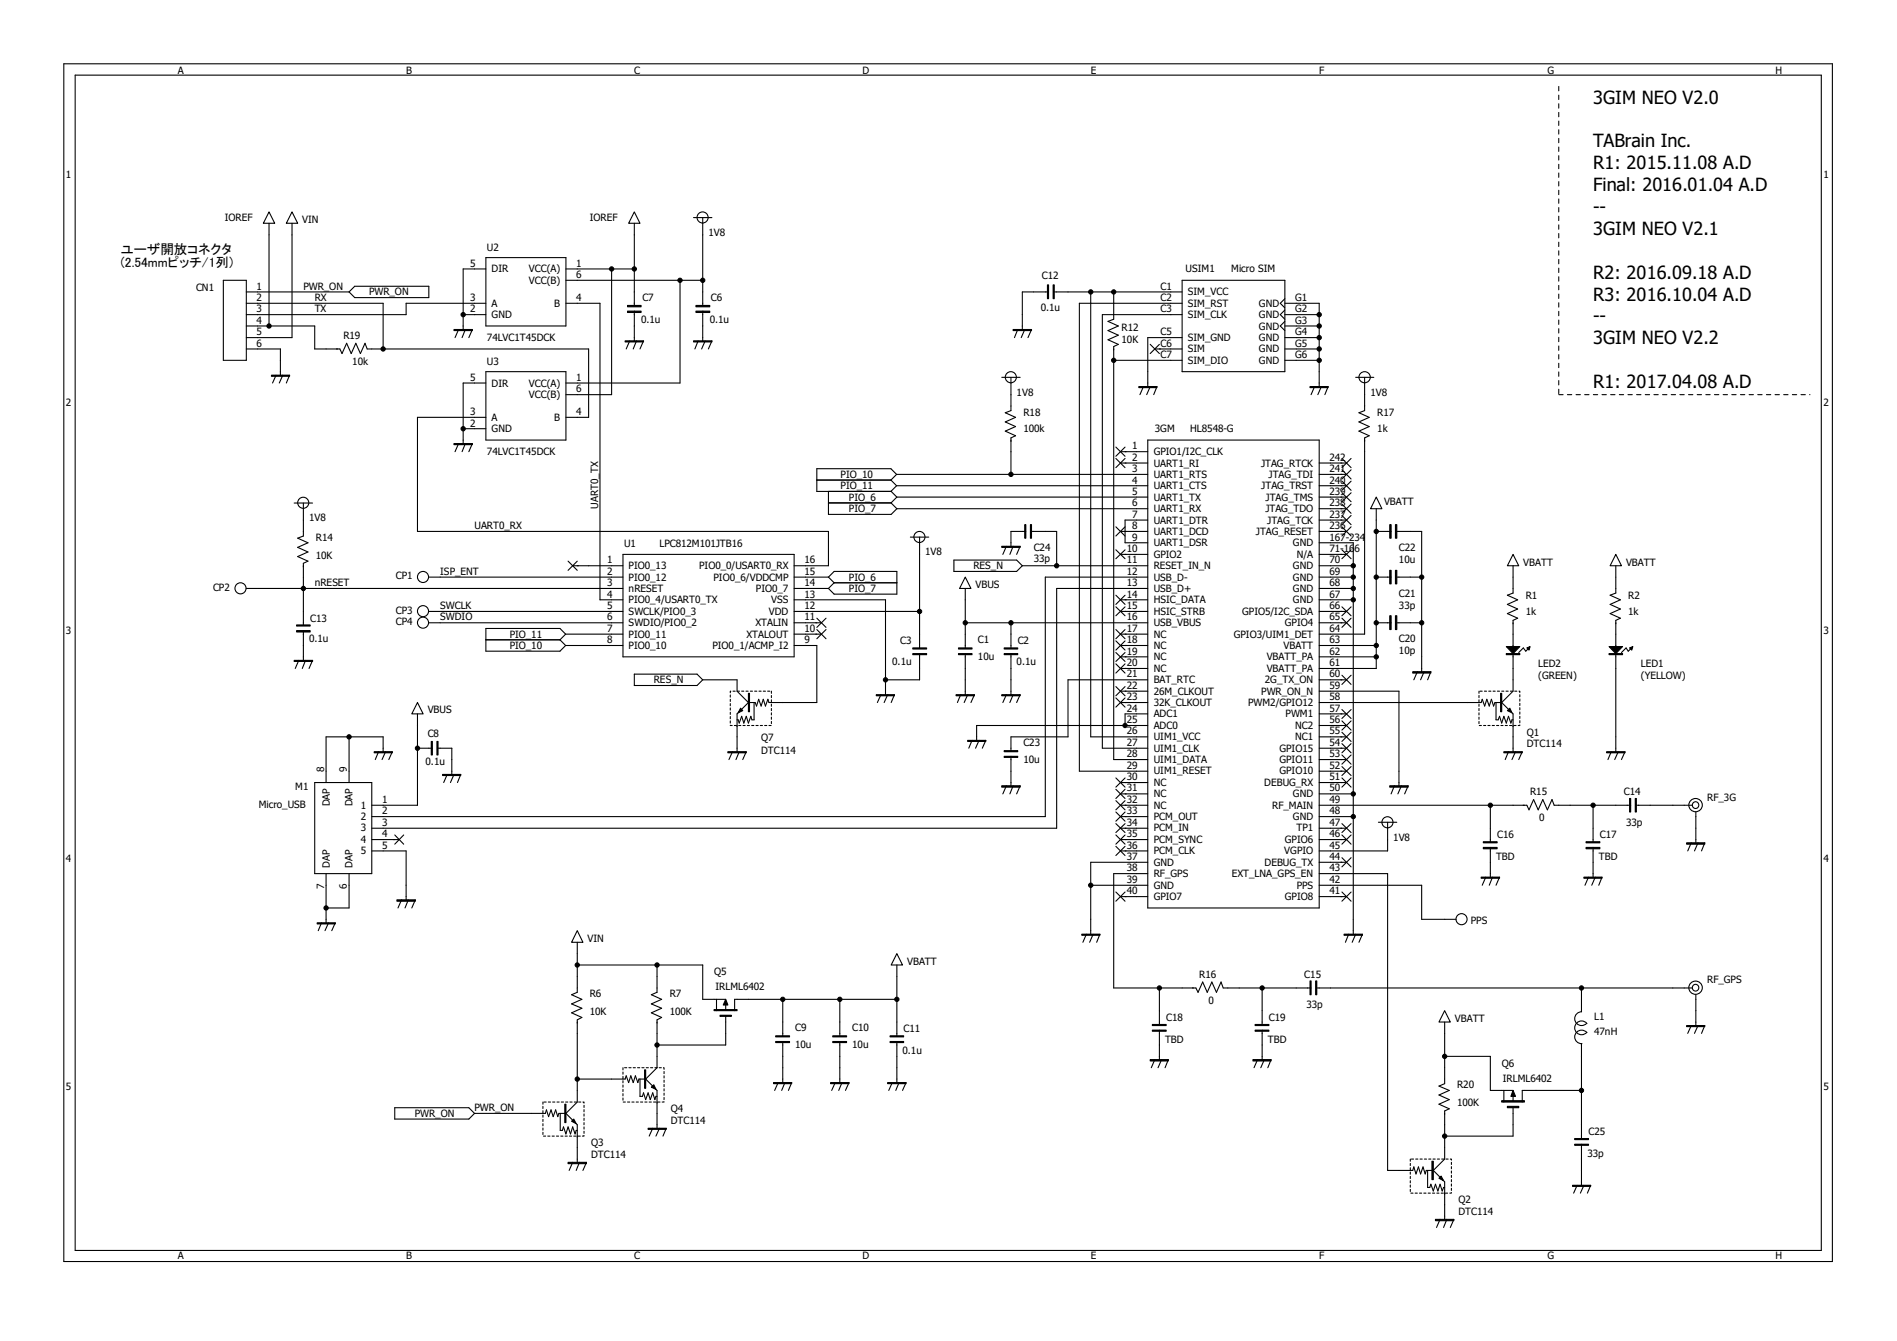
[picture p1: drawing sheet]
<svg xmlns="http://www.w3.org/2000/svg" width="297mm" height="210mm" viewBox="0 0 297 210" stroke-linecap="round" stroke-linejoin="round" font-family="sans-serif">
<g fill="none" stroke="#000" stroke-width=".17">
<path d="M10 10h276.9v187.6h-276.9zM11.8 11.8h273.4v184h-273.4zM42.1 33.2l.9 1.8h-1.8zM42.1 35v16.1M45.7 33.2l.9 1.8h-1.8zM45.7 35v17.9h-7.1M99.3 33.2l.9 1.8h-1.8zM99.3 35v12.8M108.6 34.1h2.9M110 34.1v13.7M35 43.9h3.6v12.5h-3.6zM38.6 54.7h5.3v4.1"/>
<path d="M38.6 51.1h10.7v3.6h3.9l.4 .7 .7-1.6 .7 1.6 .7-1.6 .7 1.6 .7-1.6 .4 .9h34.7v10.7h-3.6M38.6 47.5h21.4v7.2M38.6 45.7h16.1M43.2 58.8l-.5 1.2M44.3 58.8l-.6 1.2M45.3 58.8l-.5 1.2M55.5 44.8h11.6v1.8h-11.6l-.8-.9zM71.8 51.6l-.6 1.3M72.5 49.3h3.6M72.9 51.6l-.6 1.3M74 51.6l-.6 1.3M76.1 58.2h12.5v10.7h-12.5z"/>
<path d="M76.1 40.3h12.5v10.8h-12.5zM76.1 47.5h-12.5v1.8h-25M76.1 42.1h-3.6v9.5M76.1 60h-3.6v9.5M88.6 47.5h5.3v46.4h3.6M88.6 43.9h21.4M88.6 42.1h10.7M95.8 42.1v19.7h-7.2M98.6 53.4l-.6 1.3M99.3 48.7v4.7M99.7 53.4l-.6 1.3M100.8 53.4l-.6 1.3"/>
<path d="M106.5 43.9v16.1h-17.9M109.3 53.4l-.5 1.3M110 48.7v4.7M110.4 53.4l-.5 1.3M111.5 53.4l-.6 1.3M156.8 59.1h2.9M158.3 59.1v5.2l-.9 .3 1.6 .8-1.6 .7 1.6 .7-1.6 .7 1.6 .7-.7 .4v5.7M159.3 51.6l-.5 1.3M160.4 51.6l-.5 1.3M161.5 51.6l-.5 1.3M164.2 45.7h-4.1v5.9M165.1 45.7h20"/>
<path d="M170.8 45.7v69.7h8.9M174.4 45.7v4.3l-.9 .3 1.6 .8-1.6 .7 1.6 .7-1.6 .7 1.6 .7-.7 .4v64.7h5.3M174.4 56.4h10.7M180.1 53.9l1.4 1.5M180.8 54.7h4.3M181.5 53.9l-1.4 1.5M185.1 52.9h-5.4v7.6M185.1 49.3h-12.5v67.9h7.1M185.1 47.5h-16.1v73.3h10.7M185.1 43.9h16.1v14.3h-16.1zM201.2 47.5h5.3v13M201.2 54.7h5.3"/>
<path d="M201.2 46.8l-.8 .7 .8 .7M201.2 51.1h5.3M201.2 50.3l-.8 .8 .8 .7M201.2 49.3h5.3M201.2 48.6l-.8 .7 .8 .7M201.2 52.9h5.3M201.2 56.4h5.3M212.3 59.1h2.8M213.7 59.1v5.2l-.9 .3 1.6 .8-1.6 .7 1.6 .7-1.6 .7 1.6 .7-.7 .4v30.7h-7.2M46.1 78.8h2.8M47.5 78.8v5.1l-.9 .4 1.6 .7-1.6 .7 1.6 .7-1.6 .8 1.6 .7-.7 .3v9.7M71.8 69.5l-.6 1.2"/>
<path d="M72.5 67.1h3.6M72.9 69.5l-.6 1.2M74 69.5l-.6 1.2M76.1 65.4h-10.7v17.8h64.3v5.4h-5.4M127.9 75.2h11.6M129.7 78.8h9.8l.9 .9-.9 .9h-9.8zM129.7 77v1.7h9.8l.9-.8M139.5 75.2l.9-.9-.9-.9h-11.6v3.6h11.6l.9 .9M139.5 75.2l.9 .9-.9 .9M140.4 74.3h39.3M140.4 76.1h39.3M140.4 77.9h39.3"/>
<path d="M140.4 79.7h39.3M174.7 70l1.4 1.5M174.7 71.8l1.4 1.4M175.4 72.5h4.3M175.4 70.7h4.3M176.1 70l-1.4 1.5M176.1 71.8l-1.4 1.4M179 60.5l-.5 1.3M179.7 68.9h26.8v73.3h-26.8zM180.1 60.5l-.6 1.3M181.1 60.5l-.5 1.3M205.8 60.5l-.5 1.3"/>
<path d="M206.5 74.3h4.3M206.5 72.5h4.3M206.5 76.1h4.3M206.5 77.9h4.3M206.5 79.7h4.3M206.9 60.5l-.6 1.3M207.9 60.5l-.5 1.3M210.1 73.6l1.4 1.4M210.1 71.8l1.4 1.4M210.1 75.4l1.4 1.4M210.1 77.2l1.4 1.4M210.1 79l1.4 1.4"/>
<path d="M211.5 73.6l-1.4 1.4M211.5 71.8l-1.4 1.4M211.5 75.4l-1.4 1.4M211.5 77.2l-1.4 1.4M211.5 79l-1.4 1.4M215.5 77.9l.9 1.8h-1.8zM215.5 79.7v25h-9M38.6 92.2h58.9M47.5 98.8v4.6M67.1 95.8h30.4M67.1 97.5h30.4M67.1 90.4h30.4"/>
<path d="M76.1 98.4h11.6l.9 .9-.9 .9 .9 .9-.9 .9h-11.6zM88.6 99.3h8.9M88.9 87.9l1.5 1.4M89.7 88.6h7.8M90.4 87.9l-1.5 1.4M97.5 86.8h26.8v16.1h-26.8zM124.3 95.8h19.7M124.3 97.5h4.3M124.3 93.9h14.3v14.9M124.3 99.3h4.3M124.3 90.4h5.4M124.3 92.2h5.4"/>
<path d="M127.9 96.8l1.4 1.5M127.9 98.6l1.4 1.4M129.3 96.8l-1.4 1.5M129.3 98.6l-1.4 1.4M129.7 90.4l.9-.9h9.8v3.5h-9.8l-.9-.8M129.7 90.4l.9 .9M130.6 91.3l-.9 .9M130.6 91.3h9.8M142.5 84.1h2.9M144 84.1v17.4M149.4 87.7h9.8l.9 .9-.9 .9h-9.8zM151.1 90.4l.9 1.8h-1.8z"/>
<path d="M151.1 92.2v9.3M151.1 97.5h28.6M157.6 85.6l-.6 1.2M158.3 97.5v4M158.6 85.6l-.5 1.2M159.7 85.6l-.5 1.2M160.1 88.6h19.6M160.6 83.2h-2.3v2.4M161.5 83.2h3.9v5.4M174.7 86.1l1.4 1.4M174.7 93.2l1.4 1.5M174.7 95l1.4 1.4"/>
<path d="M174.7 98.6l1.4 1.4M174.7 82.5l1.4 1.4M175.4 86.8h4.3M175.4 83.2h4.3M175.4 95.8h4.3M175.4 93.9h4.3M175.4 99.3h4.3M176.1 86.1l-1.4 1.4M176.1 93.2l-1.4 1.5M176.1 95l-1.4 1.4M176.1 98.6l-1.4 1.4M176.1 82.5l-1.4 1.4"/>
<path d="M179.7 81.4h-3.6v3.6h3.6M179.7 92.2h-14.3v37.5h-107.2M179.7 90.4h-16v37.5h-105.5M206.5 85h5.4v61.3M206.5 86.8h4.3M206.5 81.4h4.3M206.5 83.2h4.3M206.5 95.8h4.3M206.5 97.5h4.3M206.5 93.9h5.4M206.5 88.6h5.4M206.5 90.4h5.4"/>
<path d="M206.5 92.2h5.4M210.1 86.1l1.4 1.4M210.1 80.7l1.4 1.5M210.1 82.5l1.4 1.4M210.1 95l1.4 1.4M210.1 96.8l1.4 1.5M211.5 86.1l-1.4 1.4M211.5 80.7l-1.4 1.5M211.5 82.5l-1.4 1.4M211.5 95l-1.4 1.4M211.5 96.8l-1.4 1.5M215.5 83.2h2.3"/>
<path d="M215.5 97.5h2.3M215.5 90.4h2.3M218.7 83.2h3.9v22M218.7 97.5h3.9M218.7 90.4h3.9M236.9 86.8l.9 1.8h-1.8zM236.9 88.6v4.3l-.9 .3 1.6 .7-1.6 .8 1.6 .7-1.6 .7 1.6 .7-.7 .4v4.1M253 86.8l.9 1.8h-1.8zM253 88.6v4.3l-.9 .3 1.6 .7-1.6 .8 1.6 .7-1.6 .7 1.6 .7-.7 .4v4.1M46.8 103.4l-.6 1.3M47.8 103.4l-.5 1.3M48.9 103.4l-.5 1.3"/>
<path d="M54.7 115.4v7.2M59.3 117.7l-.5 1.3M60 117.7v-2.3h-8.9v7.2M60.4 117.7l-.6 1.3M61.4 117.7l-.5 1.3M65.4 110l.9 1.8h-1.8zM65.4 111.8v14.3h-7.2M65.4 117.2h2.3M68.6 117.2h2.1v4.1M76.1 100.2h11.6M88.6 101.1h8.9M99.3 105.6h9.8l.9 .9-.9 .9h-9.8z"/>
<path d="M110 106.5h5.4v1.7l1.8 1.8-1.8 1.8v5.9M114.7 117.7l-.6 1.3M115.7 117.7l-.5 1.3M116.8 117.7l-.5 1.3M118.1 110v2.7h-.4l-.1-.5-.4 1-.4-1-.3 1-.4-1-.4 1-.1-.5h-.2M124.3 101.1h3.6v8.9h-7.5l-.2-.5-.4 1.1-.3-1.1-.3 1.1-.4-1.1-.4 1.1-.2-.6h-.9M137.9 108.8l-.5 1.2M139 108.8l-.6 1.2M140 108.8l-.5 1.2M144 102.4v4.1h-5.4M150.4 108.8l-.5 1.2M151.1 102.4v6.4"/>
<path d="M151.5 108.8l-.5 1.2M152.2 116l-.5 1.2M152.6 108.8l-.6 1.2M153.3 116l-.6 1.2M154.3 116l-.5 1.2M157.6 108.8l-.6 1.2M158.3 102.4v6.4M158.3 118.4v4.7M158.6 108.8l-.5 1.2M159.7 108.8l-.5 1.2M174.7 100.4l1.4 1.4M174.7 104l1.4 1.4"/>
<path d="M174.7 102.2l1.4 1.4M174.7 107.5l1.4 1.5M174.7 109.3l1.4 1.4M175.4 101.1h4.3M175.4 104.7h4.3M175.4 102.9h4.3M175.4 108.2h4.3M175.4 110h4.3M176.1 100.4l-1.4 1.4M176.1 104l-1.4 1.4M176.1 102.2l-1.4 1.4M176.1 107.5l-1.4 1.5"/>
<path d="M176.1 109.3l-1.4 1.4M179.7 106.5h-12.5v8.9h-8.9v2.2M179.7 111.8h-3.6v1.8M179.7 113.6h-26.8v2.4M206.5 106.5h4.3M206.5 111.8h4.3M206.5 113.6h4.3M206.5 115.4h4.3M206.5 117.2h4.3M206.5 119h4.3M206.5 101.1h9M206.5 102.9h9"/>
<path d="M206.5 108.2h12.5v14.9M206.5 110h25.4l.2-.5 .4 1.1 .3-1.1 .4 1.1 .3-1.1 .3 1.1 .3-.6h.8M210.1 105.7l1.4 1.5M210.1 111.1l1.4 1.4M210.1 112.9l1.4 1.4M210.1 114.7l1.4 1.4M210.1 116.5l1.4 1.4M210.1 118.2l1.4 1.5M211.5 105.7l-1.4 1.5M211.5 111.1l-1.4 1.4M211.5 112.9l-1.4 1.4M211.5 114.7l-1.4 1.4"/>
<path d="M211.5 116.5l-1.4 1.4M211.5 118.2l-1.4 1.5M221.9 105.2l-.5 1.3M223 105.2l-.6 1.3M224 105.2l-.5 1.3M234.2 110v2.7h.4l.2-.5 .3 1 .4-1 .3 1 .4-1 .4 1 .1-.5h.2M236.2 117.7l-.5 1.3M236.9 102.5v5.7l-1.8 1.8 1.8 1.8v5.9M237.3 117.7l-.6 1.3M238.3 117.7l-.5 1.3M239.4 101.5l-.5 .5-.4-.5-.7 .7M252.3 117.7l-.5 1.3"/>
<path d="M253 102.5v15.2M253.4 117.7l-.6 1.3M254.4 117.7l-.5 1.3M255.5 101.5l-.6 .5-.3-.5-.7 .7M49.3 122.6h8.9v14.2h-8.9zM51.1 136.8v7.7M54.7 136.8v5.4h-3.6M58.2 131.5h4.3M58.2 133.3h5.4v7.6M61.8 130.8l1.4 1.4M63.2 130.8l-1.4 1.4M70 121.3l-.5 1.3"/>
<path d="M71.1 121.3l-.6 1.3M72.1 121.3l-.5 1.3M157.6 123.1l-.6 1.2M158.6 123.1l-.5 1.2M159.7 123.1l-.5 1.2M170.8 138.6h8.9M174.7 121.8l1.4 1.5M174.7 123.6l1.4 1.5M174.7 125.4l1.4 1.4M174.7 127.2l1.4 1.4M174.7 130.8l1.4 1.4M174.7 129l1.4 1.4"/>
<path d="M174.7 132.5l1.4 1.5M174.7 139.7l1.4 1.4M175.4 122.6h4.3M175.4 129.7h4.3M175.4 131.5h4.3M175.4 124.3h4.3M175.4 126.1h4.3M175.4 127.9h4.3M175.4 133.3h4.3M176.1 121.8l-1.4 1.5M176.1 123.6l-1.4 1.5M176.1 125.4l-1.4 1.4"/>
<path d="M176.1 127.2l-1.4 1.4M176.1 130.8l-1.4 1.4M176.1 129l-1.4 1.4M176.1 132.5l-1.4 1.5M176.1 139.7l-1.4 1.4M179.7 135h-8.9v11.3M179.7 136.8h-5.3v17.9h12.8l.4 .7 .7-1.6 .7 1.6 .7-1.6 .8 1.6 .7-1.6 .3 .9h13.8M206.5 120.8h4.3M206.5 122.6h4.3M206.5 129.7h4.3M206.5 131.5h4.3M206.5 135h4.3"/>
<path d="M206.5 124.3h5.4M206.5 126.1h32.6l.3 .7 .7-1.6 .7 1.6 .8-1.6 .7 1.6 .7-1.6 .3 .9h12M206.5 127.9h5.4M206.5 136.8h10.8v46.5h3.9l.2-.5 .3 1.1 .4-1.1 .3 1.1 .4-1.1 .3 1.1 .2-.6h.9M206.5 138.6h16.1v5.4h5.4M210.1 120.1l1.4 1.4M210.1 121.8l1.4 1.5M210.1 129l1.4 1.4M210.1 130.8l1.4 1.4M210.1 134.3l1.4 1.5M210.1 139.7l1.4 1.4M211.5 120.1l-1.4 1.4"/>
<path d="M211.5 121.8l-1.4 1.5M211.5 129l-1.4 1.4M211.5 130.8l-1.4 1.4M211.5 134.3l-1.4 1.5M211.5 139.7l-1.4 1.4M215.8 128.8h2.9M217.3 128.8v4.5h-10.8M218.3 123.1l-.5 1.2M219.4 123.1l-.5 1.2M220.5 123.1l-.6 1.2M232.6 137.4l-.5 1.2M233.3 126.1v5.7"/>
<path d="M233.3 132.7v4.7M233.7 137.4l-.5 1.2M234.8 137.4l-.6 1.2M248.7 137.4l-.5 1.2M249.4 126.1v5.7M249.4 132.7v4.7M249.8 137.4l-.6 1.2M250.8 137.4l-.5 1.2M256.2 126.1h8.8M264.8 132l-.6 1.3M265.5 127.2v4.8M265.9 132l-.6 1.3"/>
<path d="M266.9 132l-.5 1.3M50.3 144.5l-.5 1.3M51.4 144.5l-.5 1.3M52.5 144.5l-.6 1.3M62.9 140.9l-.6 1.3M63.9 140.9l-.5 1.3M65 140.9l-.5 1.3M90.4 145.8l.9 1.8h-1.8zM90.4 151.1h19.6v5.4h3.6M90.4 147.6v7.8l-.9 .4 1.6 .7-1.6 .7 1.6 .7-1.6 .7 1.6 .7-.7 .4v12.9l-1.8 1.8 1.8 1.7v5.9M102.9 151.1v4.3l-.9 .4 1.6 .7-1.6 .7 1.6 .7-1.6 .7 1.6 .7-.7 .4v7.5l-1.8 1.8 1.8 1.8v5.9M112.2 156.5v1.8"/>
<path d="M113.6 157.2v.9M113.6 159.2v4.5h-10.7M122.6 156.5v5.7M131.5 156.5v5.7M140.4 149.4l.9 1.7h-1.8zM140.4 151.1v11.1M140.4 156.5h-25.4v1.8M170.1 146.3l-.6 1.3M171.2 146.3l-.6 1.3M172.2 146.3l-.5 1.3M175.4 140.4h4.3M181.5 154.7v5.7"/>
<path d="M197.6 154.7v5.7M206.2 154.7h58.8M206.5 140.4h4.3M211.2 146.3l-.5 1.3M212.3 146.3l-.6 1.3M213.3 146.3l-.5 1.3M226.2 158.3l.9 1.8h-1.8zM247.6 154.7v3.8a1.08 1.08 0 0 0-1 1.4 1.08 1.08 0 0 0 1.8 .4M265.5 155.8v4.8M61.8 173.5h11.6l.9 .9-.9 .9h-11.6zM74.3 174.4h11.1l.2-.6 .3 1.1 .4-1.1 .3 1.1 .4-1.1 .3 1.1 .2-.5h.9M87.7 174.4v2.6h.4l.1-.5 .4 1.1 .3-1.1 .4 1.1 .4-1.1 .3 1.1 .2-.6h.2"/>
<path d="M90.4 169h7.5l.1-.5 .4 1 .4-1 .3 1 .4-1 .4 1 .1-.5h.9M100.2 169v2.7h.4l.2-.5 .3 1 .4-1 .3 1 .4-1 .3 1 .2-.5h.2M102.2 176.7l-.6 1.2M103.3 176.7l-.6 1.2M104.3 176.7l-.5 1.2M121.8 169.5l-.5 1.3M122.6 163.1v6.4M122.9 169.5l-.5 1.3M124 169.5l-.6 1.3M130.8 169.5l-.6 1.3M131.5 163.1v6.4M131.8 169.5l-.5 1.3"/>
<path d="M132.9 169.5l-.5 1.3M139.7 169.5l-.6 1.3M140.4 163.1v6.4M140.8 169.5l-.5 1.3M141.9 169.5l-.6 1.3M180.8 165.9l-.5 1.3M181.5 161.3v4.6M181.9 165.9l-.6 1.3M182.9 165.9l-.5 1.3M196.9 165.9l-.6 1.3M197.6 161.3v4.6M198 165.9l-.6 1.3"/>
<path d="M199 165.9l-.5 1.3M226.2 165.4h7.1v5.4h3.6M226.2 160.1v9.6l-.9 .4 1.6 .7-1.6 .7 1.6 .7-1.6 .7 1.6 .8-.7 .3v7.5l-1.8 1.8 1.8 1.8v5.9M235.5 170.8v1.8M236.9 171.5v.9M236.9 173.5v4.4h-10.7M247.6 163.4v14.9M247.6 179.2v6.4M247.6 170.8h-9.3v1.8M248.5 161.7a1.07 1.07 0 0 0-1.9 .3 1.07 1.07 0 0 0 1.1 1.4M248.5 160.3a1.08 1.08 0 0 0-1.6-.1 1.08 1.08 0 0 0 0 1.5 1.08 1.08 0 0 0 1.5 0M264.8 160.6l-.6 1.2"/>
<path d="M265.9 160.6l-.6 1.2M266.9 160.6l-.5 1.2M89.7 182l-.6 1.3M90.7 182l-.5 1.3M91.8 182l-.5 1.3M223.5 183.3v2.7h.4l.1-.5 .4 1 .3-1 .4 1 .4-1 .3 1 .2-.5h.2M225.5 191l-.6 1.2M226.5 191l-.5 1.2M227.6 191l-.5 1.2M246.9 185.6l-.5 1.3M248 185.6l-.6 1.3M249 185.6l-.5 1.3"/>
<circle cx="110" cy="34.1" r=".87"/>
<circle cx="158.3" cy="59.1" r=".87"/>
<circle cx="213.7" cy="59.1" r=".88"/>
<circle cx="47.5" cy="78.7" r=".87"/>
<circle cx="37.7" cy="92.1" r=".87"/>
<circle cx="66.2" cy="95.7" r=".87"/>
<circle cx="66.2" cy="97.5" r=".87"/>
<circle cx="66.2" cy="90.4" r=".87"/>
<circle cx="144" cy="84.1" r=".87"/>
<circle cx="217.2" cy="128.8" r=".87"/>
<circle cx="265.5" cy="126.1" r=".52"/>
<circle cx="265.5" cy="126.1" r="1.05"/>
<circle cx="228.8" cy="144" r=".87"/>
<circle cx="265.5" cy="154.7" r=".52"/>
<circle cx="265.5" cy="154.7" r="1.05"/>
</g>
<path d="M244.1 13.5v48.3M244.1 61.8h39.3" fill="none" stroke="#000" stroke-width=".17" stroke-dasharray=".7 .7"/>
<g fill="#000" stroke="#000" stroke-width=".17">
<path d="M42.5 58.8h2.8v.1h-2.8zM71.1 51.6h2.9v.2h-2.9zM97.9 53.4h2.9v.2h-2.9zM98.3 47.8h2.1v.2h-2.1zM98.3 48.7h2.1v.2h-2.1zM108.6 53.4h2.9v.2h-2.9zM109 47.8h2.1v.2h-2.1zM109 48.7h2.1v.2h-2.1zM158.6 51.6h2.9v.2h-2.9zM164 44.6h.2v2.2h-.2zM164.9 44.6h.2v2.2h-.2zM71.1 69.5h2.9v.1h-2.9z"/>
<path d="M178.3 60.5h2.8v.2h-2.8zM205.1 60.5h2.8v.2h-2.8zM46.4 97.9h2.2v.1h-2.2zM46.4 98.8h2.2v.2h-2.2zM156.8 85.6h2.9v.1h-2.9zM160.4 82.2h.2v2.1h-.2zM161.3 82.2h.2v2.1h-.2zM217.6 96.4h.2v2.2h-.2zM217.6 82.2h.2v2.1h-.2zM217.6 89.3h.2v2.1h-.2zM218.5 96.4h.2v2.2h-.2zM218.5 82.2h.2v2.1h-.2z"/>
<path d="M218.5 89.3h.2v2.1h-.2zM46.1 103.4h2.8v.2h-2.8zM58.6 117.7h2.8v.2h-2.8zM67.5 116.1h.2v2.1h-.2zM68.4 116.1h.2v2.1h-.2zM114 117.7h2.8v.2h-2.8zM116 110.9l.3 .4-.7 .3zM117.2 108.6h.1v2.9h-.1zM137.2 108.8h2.8v.2h-2.8zM142.9 101.5h2.2v.1h-2.2zM142.9 102.4h2.2v.1h-2.2zM149.7 108.8h2.9v.2h-2.9z"/>
<path d="M151.5 116h2.8v.1h-2.8zM150.1 101.5h2.1v.1h-2.1zM150.1 102.4h2.1v.1h-2.1zM156.8 108.8h2.9v.2h-2.9zM157.2 101.5h2.1v.1h-2.1zM157.2 102.4h2.1v.1h-2.1zM157.2 117.6h2.1v.1h-2.1zM157.2 118.4h2.1v.2h-2.1zM221.2 105.2h2.8v.2h-2.8zM234.9 108.6h.2v2.9h-.2zM235.5 117.7h2.8v.2h-2.8zM235.8 102.4h2.2v.1h-2.2z"/>
<path d="M236 111.3l.4-.4 .3 .7zM235.8 101.3h2.2l-1.1 1.1zM239.1 101.5l.5-.2-.2 .5zM251.5 117.7h2.9v.2h-2.9zM251.9 102.4h2.1v.1h-2.1zM251.9 101.3h2.1l-1 1.1zM255.1 101.5l.6-.2-.2 .5zM69.3 121.3h2.8v.2h-2.8zM156.8 123.1h2.9v.2h-2.9zM217.6 123.1h2.9v.2h-2.9zM231.9 137.4h2.9v.1h-2.9zM232.2 131.8h2.2v.2h-2.2z"/>
<path d="M232.2 132.7h2.2v.2h-2.2zM248 137.4h2.8v.1h-2.8zM248.3 131.8h2.2v.2h-2.2zM248.3 132.7h2.2v.2h-2.2zM255.1 125.1h.2v2.1h-.2zM256 125.1h.2v2.1h-.2zM264.1 132h2.8v.2h-2.8zM49.7 144.5h2.8v.2h-2.8zM62.1 140.9h2.9v.2h-2.9zM113.6 156.5l.4 .9h-.8zM112.7 159h1.8v.2h-1.8zM111.8 158.1h3.6v.2h-3.6z"/>
<path d="M169.4 146.3h2.8v.2h-2.8zM205.1 153.6h.2v2.2h-.2zM206 153.6h.2v2.2h-.2zM210.4 146.3h2.9v.2h-2.9zM88.4 172.9h.2v2.9h-.2zM89.5 175.6l.3-.3 .4 .7zM100.9 167.6h.2v2.8h-.2zM101.5 176.7h2.8v.2h-2.8zM102 170.3l.4-.4 .3 .7zM121.1 169.5h2.9v.2h-2.9zM121.5 162.2h2.1v.2h-2.1zM121.5 163.1h2.1v.2h-2.1z"/>
<path d="M130 169.5h2.9v.2h-2.9zM130.4 162.2h2.1v.2h-2.1zM130.4 163.1h2.1v.2h-2.1zM139 169.5h2.9v.2h-2.9zM139.4 162.2h2.1v.2h-2.1zM139.4 163.1h2.1v.2h-2.1zM180.1 165.9h2.8v.3h-2.8zM180.4 160.4h2.2v.2h-2.2zM180.4 161.3h2.2v.2h-2.2zM196.2 165.9h2.8v.3h-2.8zM196.5 160.4h2.2v.2h-2.2zM196.5 161.3h2.2v.2h-2.2z"/>
<path d="M236.9 170.8l.4 .9h-.7zM236 173.3h1.8v.2h-1.8zM235.1 172.4h3.6v.2h-3.6zM246.5 178.3h2.2v.2h-2.2zM246.5 179.2h2.2v.2h-2.2zM264.1 160.6h2.8v.2h-2.8zM88.9 182h2.9v.2h-2.9zM224.2 181.9h.2v2.8h-.2zM224.7 191h2.9v.2h-2.9zM225.6 184.2l.4 .7-.7-.4zM246.2 185.6h2.8v.2h-2.8z"/>
</g>
<path d="M114.3 108.2h6.5v5.4h-6.5zM231.6 108.2h6.4v5.4h-6.4zM85 172.6h6.4v5.3h-6.4zM97.5 167.2h6.5v5.4h-6.5zM220.8 181.5h6.4v5.4h-6.4z" fill="none" stroke="#000" stroke-width=".17" stroke-dasharray=".3 .3"/>
<g fill="#000" stroke="#000" stroke-width=".16">
<circle cx="42.1" cy="51.1" r=".34"/>
<circle cx="60" cy="54.7" r=".34"/>
<circle cx="72.5" cy="49.3" r=".34"/>
<circle cx="95.8" cy="42.1" r=".34"/>
<circle cx="99.3" cy="42.1" r=".34"/>
<circle cx="106.5" cy="43.9" r=".34"/>
<circle cx="110" cy="43.9" r=".34"/>
<circle cx="170.8" cy="45.7" r=".34"/>
<circle cx="174.4" cy="56.4" r=".34"/>
<circle cx="174.4" cy="45.7" r=".34"/>
<circle cx="206.5" cy="56.4" r=".34"/>
<circle cx="206.5" cy="54.7" r=".34"/>
<circle cx="206.5" cy="52.9" r=".34"/>
<circle cx="206.5" cy="49.3" r=".34"/>
<circle cx="206.5" cy="51.1" r=".34"/>
<circle cx="72.5" cy="67.1" r=".34"/>
<circle cx="158.3" cy="74.3" r=".34"/>
<circle cx="47.5" cy="92.2" r=".34"/>
<circle cx="144" cy="95.8" r=".34"/>
<circle cx="151.1" cy="97.5" r=".34"/>
<circle cx="158.3" cy="97.5" r=".34"/>
<circle cx="165.4" cy="88.6" r=".34"/>
<circle cx="211.9" cy="88.6" r=".34"/>
<circle cx="211.9" cy="90.4" r=".34"/>
<circle cx="211.9" cy="93.9" r=".34"/>
<circle cx="211.9" cy="92.2" r=".34"/>
<circle cx="215.5" cy="97.5" r=".34"/>
<circle cx="215.5" cy="90.4" r=".34"/>
<circle cx="215.5" cy="83.2" r=".34"/>
<circle cx="222.6" cy="90.4" r=".34"/>
<circle cx="222.6" cy="97.5" r=".34"/>
<circle cx="54.7" cy="115.4" r=".34"/>
<circle cx="65.4" cy="117.2" r=".34"/>
<circle cx="138.6" cy="106.5" r=".34"/>
<circle cx="176.1" cy="113.6" r=".34"/>
<circle cx="215.5" cy="102.9" r=".34"/>
<circle cx="215.5" cy="101.1" r=".34"/>
<circle cx="170.8" cy="138.6" r=".34"/>
<circle cx="211.9" cy="127.9" r=".34"/>
<circle cx="211.9" cy="124.3" r=".34"/>
<circle cx="233.3" cy="126.1" r=".34"/>
<circle cx="249.4" cy="126.1" r=".34"/>
<circle cx="51.1" cy="142.2" r=".34"/>
<circle cx="90.4" cy="151.1" r=".34"/>
<circle cx="102.9" cy="151.1" r=".34"/>
<circle cx="122.6" cy="156.5" r=".34"/>
<circle cx="131.5" cy="156.5" r=".34"/>
<circle cx="140.4" cy="156.5" r=".34"/>
<circle cx="181.5" cy="154.7" r=".34"/>
<circle cx="197.6" cy="154.7" r=".34"/>
<circle cx="247.6" cy="154.7" r=".34"/>
<circle cx="90.4" cy="169" r=".34"/>
<circle cx="102.9" cy="163.7" r=".34"/>
<circle cx="226.2" cy="177.9" r=".34"/>
<circle cx="226.2" cy="165.4" r=".34"/>
<circle cx="247.6" cy="170.8" r=".34"/>
</g>
<g font-size="2.8">
<text x="249.4" y="16.2">3GIM NEO V2.0</text>
<text x="249.4" y="23.1">TABrain Inc.</text>
<text x="249.4" y="26.5">R1: 2015.11.08 A.D</text>
<text x="249.4" y="29.9">Final: 2016.01.04 A.D</text>
<text x="249.4" y="33.4">--</text>
<text x="249.4" y="36.8">3GIM NEO V2.1</text>
<text x="249.4" y="43.6">R2: 2016.09.18 A.D</text>
<text x="249.4" y="47.1">R3: 2016.10.04 A.D</text>
<text x="249.4" y="50.5">--</text>
<text x="249.4" y="53.9">3GIM NEO V2.2</text>
<text x="249.4" y="60.8">R1: 2017.04.08 A.D</text>
</g>
<g font-size="2.1">
<text x="18.9" y="39.7">ユーザ開放コネクタ</text>
<text x="18.9" y="41.8">(2.54mmピッチ/1列)</text>
</g>
<g font-size="1.6">
<text x="27.9" y="11.6">A</text>
<text x="63.6" y="11.6">B</text>
<text x="99.3" y="11.6">C</text>
<text x="135.1" y="11.6">D</text>
<text x="170.8" y="11.6">E</text>
<text x="206.6" y="11.6">F</text>
<text x="242.3" y="11.6">G</text>
<text x="278" y="11.6">H</text>
<text x="10.3" y="27.9">1</text>
<text x="285.5" y="27.9">1</text>
<text x="35.2" y="34.6">IOREF</text>
<text x="47.3" y="35">VIN</text>
<text x="92.3" y="34.6">IOREF</text>
<text x="73.6" y="41.8">5</text>
<text x="76.2" y="39.3">U2</text>
<text x="90.2" y="41.8">1</text>
<text x="110.9" y="37">1V8</text>
<text x="30.7" y="45.5">CN1</text>
<text x="40.2" y="45.3">1</text>
<text x="40.2" y="47.1">2</text>
<text x="47.5" y="45.3">PWR_ON</text>
<text x="49.3" y="47.1">RX</text>
<text x="57.8" y="46.2">PWR_ON</text>
<text x="73.6" y="47.1">3</text>
<text x="77" y="42.7">DIR</text>
<text x="82.8" y="42.7">VCC(A)</text>
<text x="82.8" y="44.4">VCC(B)</text>
<text x="90.2" y="43.6">6</text>
<text x="90.2" y="47.1">4</text>
<text x="100.6" y="47.1">C7</text>
<text x="111.3" y="47.1">C6</text>
<text x="163.1" y="43.7">C12</text>
<text x="181.7" y="45.3">C1</text>
<text x="181.7" y="47.1">C2</text>
<text x="185.6" y="42.7">USIM1</text>
<text x="186" y="46.2">SIM_VCC</text>
<text x="192.8" y="42.7">Micro SIM</text>
<text x="202.8" y="47.1">G1</text>
<text x="40.2" y="48.9">3</text>
<text x="40.2" y="50.7">4</text>
<text x="40.2" y="52.5">5</text>
<text x="49.3" y="48.9">TX</text>
<text x="53.8" y="53">R19</text>
<text x="73.6" y="48.9">2</text>
<text x="76.2" y="53.4">74LVC1T45DCK</text>
<text x="77" y="49.8">GND</text>
<text x="77" y="48">A</text>
<text x="86.8" y="48">B</text>
<text x="100.4" y="50.5">0.1u</text>
<text x="111.1" y="50.5">0.1u</text>
<text x="162.9" y="48.7">0.1u</text>
<text x="175.6" y="53.8">10K</text>
<text x="175.6" y="51.8">R12</text>
<text x="181.7" y="48.9">C3</text>
<text x="181.7" y="52.5">C5</text>
<text x="186" y="48">SIM_RST</text>
<text x="186" y="49.8">SIM_CLK</text>
<text x="186" y="53.4">SIM_GND</text>
<text x="197.1" y="51.6">GND</text>
<text x="197.1" y="49.8">GND</text>
<text x="197.1" y="48">GND</text>
<text x="197.1" y="53.4">GND</text>
<text x="202.8" y="50.7">G3</text>
<text x="202.8" y="48.9">G2</text>
<text x="202.8" y="52.5">G4</text>
<text x="40.2" y="54.3">6</text>
<text x="55.2" y="57.1">10k</text>
<text x="73.6" y="59.6">5</text>
<text x="76.2" y="57.1">U3</text>
<text x="90.2" y="59.6">1</text>
<text x="181.7" y="54.3">C6</text>
<text x="181.7" y="56.1">C7</text>
<text x="186" y="55.2">SIM</text>
<text x="186" y="57">SIM_DIO</text>
<text x="197.1" y="55.2">GND</text>
<text x="197.1" y="57">GND</text>
<text x="202.8" y="54.3">G5</text>
<text x="202.8" y="56.1">G6</text>
<text x="10.3" y="63.6">2</text>
<text x="73.6" y="65">3</text>
<text x="77" y="65.9">A</text>
<text x="77" y="60.5">DIR</text>
<text x="82.8" y="60.5">VCC(A)</text>
<text x="82.8" y="62.3">VCC(B)</text>
<text x="86.8" y="65.9">B</text>
<text x="90.2" y="61.4">6</text>
<text x="90.2" y="65">4</text>
<text x="159.2" y="62">1V8</text>
<text x="160.2" y="65.2">R18</text>
<text x="214.6" y="62">1V8</text>
<text x="215.6" y="65.2">R17</text>
<text x="285.5" y="63.6">2</text>
<text x="73.6" y="66.8">2</text>
<text x="76.2" y="71.2">74LVC1T45DCK</text>
<text x="77" y="67.7">GND</text>
<text x="160.2" y="67.7">100k</text>
<text x="177.2" y="70.4">1</text>
<text x="180.6" y="71.2">GPIO1/I2C_CLK</text>
<text x="180.8" y="67.7">3GM</text>
<text x="186.4" y="67.7">HL8548-G</text>
<text x="215.6" y="67.7">1k</text>
<text x="131.6" y="74.8">PIO_10</text>
<text x="131.6" y="76.6">PIO_11</text>
<text x="177.2" y="72.1">2</text>
<text x="177.2" y="74">3</text>
<text x="177.2" y="75.7">4</text>
<text x="177.2" y="77.5">5</text>
<text x="180.6" y="73.1">UART1_RI</text>
<text x="180.6" y="74.8">UART1_RTS</text>
<text x="180.6" y="76.6">UART1_CTS</text>
<text x="197.4" y="73.1">JTAG_RTCK</text>
<text x="197.5" y="76.6">JTAG_TRST</text>
<text x="198.6" y="74.8">JTAG_TDI</text>
<text x="208.2" y="77.5">239</text>
<text x="208.2" y="75.7">240</text>
<text x="208.2" y="74">241</text>
<text x="208.2" y="72.1">242</text>
<text x="48.4" y="81.6">1V8</text>
<text x="74.3" y="82.9">UART0_RX</text>
<text x="93.6" y="79.7" transform="rotate(-90 93.6 79.7)">UART0_TX</text>
<text x="132.9" y="78.4">PIO_6</text>
<text x="132.9" y="80.2">PIO_7</text>
<text x="177.2" y="79.3">6</text>
<text x="177.2" y="81.1">7</text>
<text x="177.2" y="82.9">8</text>
<text x="180.6" y="78.4">UART1_TX</text>
<text x="180.6" y="80.2">UART1_RX</text>
<text x="180.6" y="82">UART1_DTR</text>
<text x="180.6" y="83.8">UART1_DCD</text>
<text x="196.6" y="83.8">JTAG_RESET</text>
<text x="198.1" y="80.2">JTAG_TDO</text>
<text x="198.2" y="78.4">JTAG_TMS</text>
<text x="198.4" y="82">JTAG_TCK</text>
<text x="208.2" y="82.9">236</text>
<text x="208.2" y="81.1">237</text>
<text x="208.2" y="79.3">238</text>
<text x="216.7" y="79.1">VBATT</text>
<text x="49.4" y="87.5">10K</text>
<text x="49.4" y="84.7">R14</text>
<text x="95.1" y="88.2">1</text>
<text x="97.7" y="85.7">U1</text>
<text x="98.4" y="89.1">PIO0_13</text>
<text x="103.3" y="85.7">LPC812M101JTB16</text>
<text x="109.5" y="89.1">PIO0_0/USART0_RX</text>
<text x="125.9" y="88.2">16</text>
<text x="144.9" y="87">1V8</text>
<text x="152.4" y="89.1">RES_N</text>
<text x="161.8" y="88.1">33p</text>
<text x="161.8" y="86.3">C24</text>
<text x="176.4" y="86.4">10</text>
<text x="176.4" y="88.2">11</text>
<text x="177.2" y="84.7">9</text>
<text x="180.6" y="85.6">UART1_DSR</text>
<text x="180.6" y="87.3">GPIO2</text>
<text x="180.6" y="89.1">RESET_IN_N</text>
<text x="202.4" y="89.1">GND</text>
<text x="202.4" y="85.6">GND</text>
<text x="203" y="87.3">N/A</text>
<text x="208.2" y="88.2">70</text>
<text x="208.2" y="86.4">71-166</text>
<text x="208.2" y="84.7">167-234</text>
<text x="219" y="88.2">10u</text>
<text x="219" y="86.3">C22</text>
<text x="238.5" y="88.6">VBATT</text>
<text x="254.6" y="88.6">VBATT</text>
<text x="33.4" y="92.5">CP2</text>
<text x="49.3" y="91.8">nRESET</text>
<text x="62" y="90.7">CP1</text>
<text x="68.9" y="95.4">SWCLK</text>
<text x="68.9" y="90">ISP_ENT</text>
<text x="95.1" y="90">2</text>
<text x="95.1" y="91.8">3</text>
<text x="95.1" y="95.4">5</text>
<text x="95.1" y="93.6">4</text>
<text x="98.4" y="90.9">PIO0_12</text>
<text x="98.4" y="92.7">nRESET</text>
<text x="98.4" y="94.5">PIO0_4/USART0_TX</text>
<text x="111.7" y="90.9">PIO0_6/VDDCMP</text>
<text x="118.4" y="92.7">PIO0_7</text>
<text x="120.7" y="94.5">VSS</text>
<text x="125.9" y="95.4">12</text>
<text x="125.9" y="93.6">13</text>
<text x="125.9" y="91.8">14</text>
<text x="125.9" y="90">15</text>
<text x="132.9" y="92.7">PIO_7</text>
<text x="132.9" y="90.9">PIO_6</text>
<text x="152.7" y="92.2">VBUS</text>
<text x="176.4" y="90">12</text>
<text x="176.4" y="93.6">14</text>
<text x="176.4" y="95.4">15</text>
<text x="176.4" y="91.8">13</text>
<text x="180.6" y="90.9">USB_D-</text>
<text x="180.6" y="94.5">HSIC_DATA</text>
<text x="180.6" y="92.7">USB_D+</text>
<text x="202.4" y="94.5">GND</text>
<text x="202.4" y="92.7">GND</text>
<text x="202.4" y="90.9">GND</text>
<text x="208.2" y="95.4">66</text>
<text x="208.2" y="93.6">67</text>
<text x="208.2" y="91.8">68</text>
<text x="208.2" y="90">69</text>
<text x="219" y="95.4">33p</text>
<text x="219" y="93.4">C21</text>
<text x="238.9" y="93.8">R1</text>
<text x="254.9" y="93.8">R2</text>
<text x="10.3" y="99.3">3</text>
<text x="48.4" y="100.6">0.1u</text>
<text x="48.6" y="97.4">C13</text>
<text x="62" y="96.1">CP3</text>
<text x="62" y="97.9">CP4</text>
<text x="68.9" y="97.2">SWDIO</text>
<text x="79.8" y="99.9">PIO_11</text>
<text x="79.8" y="101.6">PIO_10</text>
<text x="95.1" y="99">7</text>
<text x="95.1" y="100.8">8</text>
<text x="95.1" y="97.2">6</text>
<text x="98.4" y="96.3">SWCLK/PIO0_3</text>
<text x="98.4" y="99.9">PIO0_11</text>
<text x="98.4" y="101.6">PIO0_10</text>
<text x="98.4" y="98">SWDIO/PIO0_2</text>
<text x="111.5" y="101.6">PIO0_1/ACMP_I2</text>
<text x="116.9" y="99.9">XTALOUT</text>
<text x="118.3" y="98">XTALIN</text>
<text x="120.4" y="96.3">VDD</text>
<text x="125.9" y="100.8">9</text>
<text x="125.9" y="99">10</text>
<text x="125.9" y="97.2">11</text>
<text x="140.9" y="100.9">C3</text>
<text x="153.1" y="100.8">C1</text>
<text x="159.3" y="100.9">C2</text>
<text x="176.4" y="97.2">16</text>
<text x="176.4" y="99">17</text>
<text x="176.4" y="100.8">18</text>
<text x="180.6" y="96.3">HSIC_STRB</text>
<text x="180.6" y="98">USB_VBUS</text>
<text x="180.6" y="99.9">NC</text>
<text x="180.6" y="101.6">NC</text>
<text x="193.2" y="99.9">GPIO3/UIM1_DET</text>
<text x="194.5" y="96.3">GPIO5/I2C_SDA</text>
<text x="201" y="101.6">VBATT</text>
<text x="201.2" y="98">GPIO4</text>
<text x="208.2" y="100.8">63</text>
<text x="208.2" y="99">64</text>
<text x="208.2" y="97.2">65</text>
<text x="219" y="100.6">C20</text>
<text x="238.9" y="96.3">1k</text>
<text x="254.9" y="96.3">1k</text>
<text x="285.5" y="99.3">3</text>
<text x="102.4" y="107">RES_N</text>
<text x="139.7" y="104.1">0.1u</text>
<text x="153.1" y="103.4">10u</text>
<text x="159.2" y="104.1">0.1u</text>
<text x="176.4" y="102.5">19</text>
<text x="176.4" y="104.3">20</text>
<text x="176.4" y="106.1">21</text>
<text x="176.4" y="107.9">22</text>
<text x="180.6" y="103.4">NC</text>
<text x="180.6" y="105.2">NC</text>
<text x="180.6" y="107">BAT_RTC</text>
<text x="198" y="107">2G_TX_ON</text>
<text x="198.3" y="105.2">VBATT_PA</text>
<text x="198.3" y="103.4">VBATT_PA</text>
<text x="208.2" y="107.9">59</text>
<text x="208.2" y="106.1">60</text>
<text x="208.2" y="104.3">61</text>
<text x="208.2" y="102.5">62</text>
<text x="219" y="102.4">10p</text>
<text x="240.8" y="106.3">(GREEN)</text>
<text x="240.8" y="104.5">LED2</text>
<text x="256.9" y="106.3">(YELLOW)</text>
<text x="256.9" y="104.5">LED1</text>
<text x="67" y="111.6">VBUS</text>
<text x="176.4" y="109.7">23</text>
<text x="176.4" y="111.5">24</text>
<text x="176.4" y="113.2">25</text>
<text x="180.6" y="108.8">26M_CLKOUT</text>
<text x="180.6" y="110.6">32K_CLKOUT</text>
<text x="180.6" y="112.4">ADC1</text>
<text x="195.4" y="110.6">PWM2/GPIO12</text>
<text x="197.5" y="108.8">PWR_ON_N</text>
<text x="201.3" y="112.4">PWM1</text>
<text x="208.2" y="113.2">56</text>
<text x="208.2" y="111.5">57</text>
<text x="208.2" y="109.7">58</text>
<text x="66.6" y="119.8">0.1u</text>
<text x="67" y="115.4">C8</text>
<text x="119.2" y="118.1">DTC114</text>
<text x="119.2" y="116.1">Q7</text>
<text x="160.2" y="119.5">10u</text>
<text x="160.2" y="116.8">C23</text>
<text x="176.4" y="115">26</text>
<text x="176.4" y="116.8">27</text>
<text x="176.4" y="118.6">28</text>
<text x="180.6" y="114.1">ADC0</text>
<text x="180.6" y="116">UIM1_VCC</text>
<text x="180.6" y="117.7">UIM1_CLK</text>
<text x="180.6" y="119.5">UIM1_DATA</text>
<text x="200.3" y="119.5">GPIO11</text>
<text x="200.3" y="117.7">GPIO15</text>
<text x="202.8" y="116">NC1</text>
<text x="202.8" y="114.1">NC2</text>
<text x="208.2" y="118.6">53</text>
<text x="208.2" y="116.8">54</text>
<text x="208.2" y="115">55</text>
<text x="239.1" y="117">DTC114</text>
<text x="239.1" y="115.2">Q1</text>
<text x="46.2" y="123.8">M1</text>
<text x="50.8" y="120.9" transform="rotate(-90 50.8 120.9)">8</text>
<text x="54.3" y="120.9" transform="rotate(-90 54.3 120.9)">9</text>
<text x="59.8" y="125.8">1</text>
<text x="176.4" y="120.4">29</text>
<text x="176.4" y="122.2">30</text>
<text x="176.4" y="124">31</text>
<text x="176.4" y="125.8">32</text>
<text x="180.6" y="121.3">UIM1_RESET</text>
<text x="180.6" y="123.1">NC</text>
<text x="180.6" y="124.9">NC</text>
<text x="198" y="123.1">DEBUG_RX</text>
<text x="200.3" y="121.3">GPIO10</text>
<text x="202.4" y="124.9">GND</text>
<text x="208.2" y="125.8">49</text>
<text x="208.2" y="124">50</text>
<text x="208.2" y="122.2">51</text>
<text x="208.2" y="120.4">52</text>
<text x="239.6" y="124.5">R15</text>
<text x="254.3" y="124.5">C14</text>
<text x="267.3" y="125.4">RF_3G</text>
<text x="40.5" y="126.5">Micro_USB</text>
<text x="51.6" y="126.3" transform="rotate(-90 51.6 126.3)">DAP</text>
<text x="55.2" y="126.3" transform="rotate(-90 55.2 126.3)">DAP</text>
<text x="56.5" y="126.7">1</text>
<text x="56.5" y="128.4">2</text>
<text x="56.5" y="130.2">3</text>
<text x="56.5" y="132">4</text>
<text x="59.8" y="127.6">2</text>
<text x="59.8" y="129.3">3</text>
<text x="59.8" y="131.1">4</text>
<text x="176.4" y="127.6">33</text>
<text x="176.4" y="129.3">34</text>
<text x="176.4" y="131.1">35</text>
<text x="180.6" y="126.7">NC</text>
<text x="180.6" y="128.4">PCM_OUT</text>
<text x="180.6" y="130.2">PCM_IN</text>
<text x="180.6" y="132">PCM_SYNC</text>
<text x="199.2" y="126.7">RF_MAIN</text>
<text x="201.2" y="132">GPIO6</text>
<text x="202.4" y="128.4">GND</text>
<text x="203" y="130.2">TP1</text>
<text x="208.2" y="131.1">46</text>
<text x="208.2" y="129.3">47</text>
<text x="208.2" y="127.6">48</text>
<text x="218.1" y="131.7">1V8</text>
<text x="234.4" y="131.3">C16</text>
<text x="241" y="128.6">0</text>
<text x="250.5" y="131.3">C17</text>
<text x="254.6" y="129.3">33p</text>
<text x="10.3" y="135">4</text>
<text x="51.6" y="135.9" transform="rotate(-90 51.6 135.9)">DAP</text>
<text x="55.2" y="135.9" transform="rotate(-90 55.2 135.9)">DAP</text>
<text x="56.5" y="133.8">5</text>
<text x="59.8" y="132.9">5</text>
<text x="176.4" y="132.9">36</text>
<text x="176.4" y="134.7">37</text>
<text x="176.4" y="136.5">38</text>
<text x="180.6" y="133.8">PCM_CLK</text>
<text x="180.6" y="135.6">GND</text>
<text x="180.6" y="137.4">RF_GPS</text>
<text x="192.9" y="137.4">EXT_LNA_GPS_EN</text>
<text x="198" y="135.6">DEBUG_TX</text>
<text x="201.1" y="133.8">VGPIO</text>
<text x="208.2" y="136.5">43</text>
<text x="208.2" y="134.7">44</text>
<text x="208.2" y="132.9">45</text>
<text x="234.2" y="134.7">TBD</text>
<text x="250.3" y="134.7">TBD</text>
<text x="285.5" y="135">4</text>
<text x="50.8" y="139.3" transform="rotate(-90 50.8 139.3)">7</text>
<text x="54.3" y="139.3" transform="rotate(-90 54.3 139.3)">6</text>
<text x="176.4" y="138.3">39</text>
<text x="176.4" y="140">40</text>
<text x="180.6" y="139.1">GND</text>
<text x="180.6" y="140.9">GPIO7</text>
<text x="201.2" y="140.9">GPIO8</text>
<text x="203" y="139.1">PPS</text>
<text x="208.2" y="140">41</text>
<text x="208.2" y="138.3">42</text>
<text x="92" y="147.6">VIN</text>
<text x="230.3" y="144.7">PPS</text>
<text x="111.8" y="152.7">Q5</text>
<text x="112" y="155.1">IRLML6402</text>
<text x="142" y="151.1">VBATT</text>
<text x="187.7" y="153.1">R16</text>
<text x="204.2" y="153.1">C15</text>
<text x="267.3" y="154">RF_GPS</text>
<text x="92.3" y="159">10K</text>
<text x="92.3" y="156.1">R6</text>
<text x="104.9" y="159">100K</text>
<text x="104.9" y="156.1">R7</text>
<text x="124.5" y="161.5">C9</text>
<text x="133.4" y="161.5">C10</text>
<text x="141.5" y="161.7">C11</text>
<text x="182.6" y="159.9">C18</text>
<text x="189.2" y="157.2">0</text>
<text x="198.7" y="159.9">C19</text>
<text x="204.6" y="157.9">33p</text>
<text x="227.8" y="160.1">VBATT</text>
<text x="249.6" y="159.7">L1</text>
<text x="124.5" y="164.2">10u</text>
<text x="133.4" y="164.2">10u</text>
<text x="141.3" y="165.1">0.1u</text>
<text x="182.4" y="163.3">TBD</text>
<text x="198.5" y="163.3">TBD</text>
<text x="235.1" y="167">Q6</text>
<text x="249.6" y="162.1">47nH</text>
<text x="10.3" y="170.8">5</text>
<text x="74.3" y="174">PWR_ON</text>
<text x="228.1" y="173.3">100K</text>
<text x="228.1" y="170.4">R20</text>
<text x="235.3" y="169.4">IRLML6402</text>
<text x="285.5" y="170.8">5</text>
<text x="64.9" y="174.9">PWR_ON</text>
<text x="92.5" y="179.5">Q3</text>
<text x="105" y="176">DTC114</text>
<text x="105" y="174.2">Q4</text>
<text x="248.7" y="177.8">C25</text>
<text x="92.5" y="181.3">DTC114</text>
<text x="248.5" y="181.1">33p</text>
<text x="228.3" y="190.2">DTC114</text>
<text x="228.3" y="188.5">Q2</text>
<text x="27.9" y="197.2">A</text>
<text x="63.6" y="197.2">B</text>
<text x="99.3" y="197.2">C</text>
<text x="135.1" y="197.2">D</text>
<text x="170.8" y="197.2">E</text>
<text x="206.6" y="197.2">F</text>
<text x="242.3" y="197.2">G</text>
<text x="278" y="197.2">H</text>
</g>
</svg>
